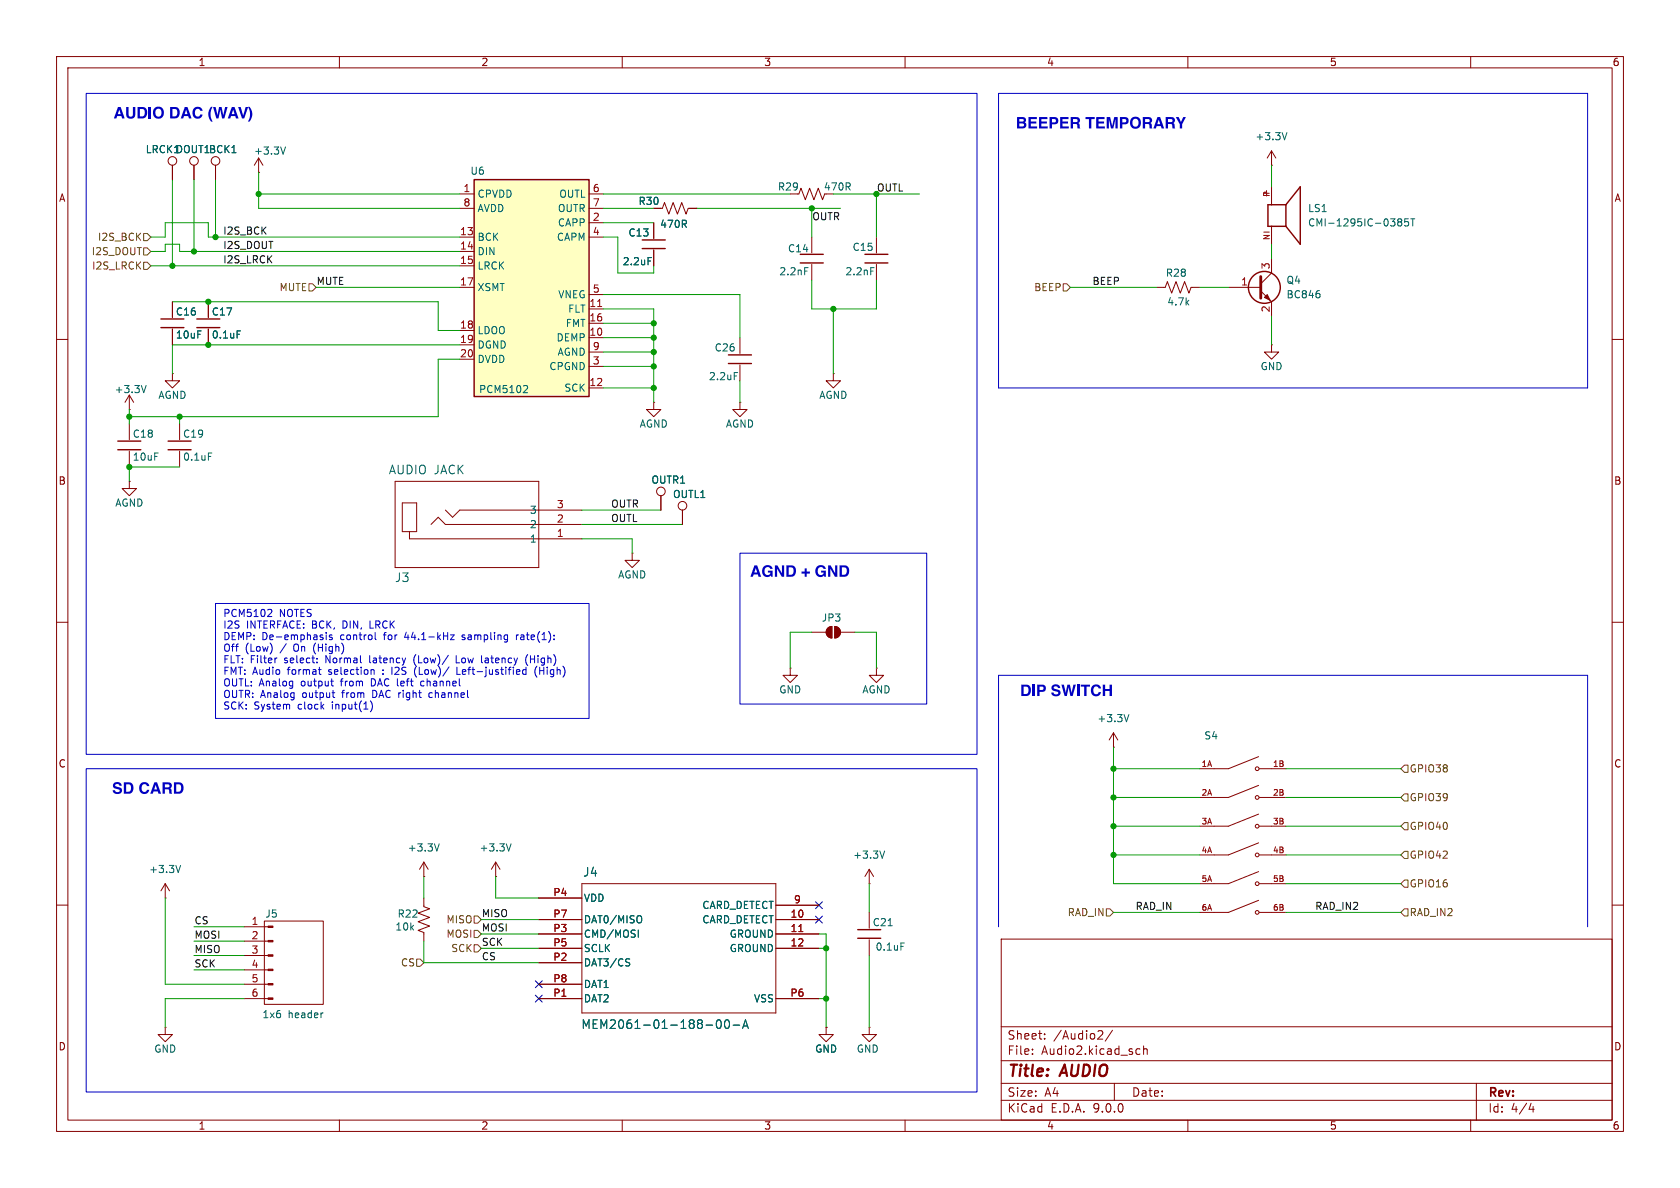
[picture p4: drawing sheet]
<svg xmlns="http://www.w3.org/2000/svg" width="297mm" height="210mm" viewBox="0 0 297 210" stroke-linecap="round" stroke-linejoin="round" font-family="sans-serif">
<g fill="none" stroke="#840000" stroke-width=".18">
<path d="M10 10h277v190h-277zM12 12h273v186h-273zM60 10v2M110 10v2M160 10v2M210 10v2M260 10v2M30.5 29.2v2.6M34.3 29.2v2.6M38.1 29.2v2.6M45.7 30.5h.1M45.7 27.9l-.7 1.3"/>
<path d="M45.7 27.9l.8 1.3M45.7 27.9v2.6M115.6 36.8h1.5l.4-1 .7 2 .8-2 .8 2 .7-2 .8 2 .4-1h1.5M115.6 39.4v2.8M141 34.3h.2l.4-1 .8 2 .7-2 .8 2 .8-2 .7 2 .4-1M224.8 29.2h.1M224.8 26.7v2.5M224.8 33v3.2M224.8 26.7l-.8 1.2M224.8 26.7l.8 1.2M36.8 53.3v2.8M36.8 58.2v2.8"/>
<path d="M115.6 44.2v2.8M130.8 59.7v2.8M143.5 41.9v2.8M143.5 46.7v2.8M154.9 41.9v2.8M154.9 46.7v2.8M204.5 50.8h1.5l.4-1 .7 2 .8-2 .8 2 .7-2 .8 2 .4-1h1.5M217.2 50.8h5.7M222.9 51.4l1.9 1.9v2.6M223.4 41h1M224.8 45.7v2.6l-1.9 1.9M224.8 40v3.2"/>
<path d="M10 60h2M22.9 72.4h.1M22.9 69.9l-.8 1.2M22.9 69.9l.7 1.2M22.9 69.9v2.5M22.9 74.9v2.8M22.9 79.8v2.8M31.7 74.9v2.8M31.7 79.8v2.8M130.8 71.1v1.3h1.3l-1.3 1.3-1.3-1.3h1.3M130.8 71.1h.1M130.8 64.5v2.8"/>
<path d="M147.3 66v1.3h1.3l-1.3 1.3-1.3-1.3h1.3M147.3 66h.1M224.8 61v1.2h1.3l-1.3 1.3-1.3-1.3h1.3M224.8 61h.1M285 60h2M10 110h2M285 110h2M196.8 132.1h.1M196.8 129.5l-.7 1.3M196.8 129.5l.8 1.3M196.8 129.5v2.6M222.5 133.8l-5.3 2.1h-5.1"/>
<path d="M222.5 138.8l-5.3 2.2h-5.1M222.6 135.9h4.7M222.5 143.9l-5.3 2.2h-5.1M222.5 149l-5.3 2.1h-5.1M222.5 154.1l-5.3 2.1h-5.1M222.5 159.2l-5.3 2.1h-5.1M222.6 141h4.7M222.6 146.1h4.7M222.6 151.1h4.7M222.6 156.2h4.7M10 160h2M177 166h108v32h-108z"/>
<path d="M222.6 161.3h4.7M285 160h2M29.2 181.6v1.3h1.3l-1.3 1.3-1.3-1.3h1.3M29.2 181.6h.1M60 198v2M110 198v2M146 181.6v1.3h1.3l-1.3 1.3-1.2-1.3h1.2M146 181.6h.1M160 198v2M177 194.5h108M177 191.5h108M177 187.5h108"/>
<path d="M177 181.5h108M182.5 186.3v.1M182.5 185.5v.1M184.7 183.6v.1M184.7 182.8v.1M194.3 182.2l.5 .1 .2 .3-1 1.1h1M196.7 182.1l-1.3 2M197 191.5v3M201 186.3h.5M201 185.5h.5M202.2 185.5l.2-.1 .3 .1 .1 .9M202.2 184.9v1.5"/>
<path d="M210 198v2M260 198v2M261 191.5v6.5M270.7 195l-.4 1.1h.9M271 195.6v1"/>
<circle cx="30.5" cy="28.4" r=".76"/>
<circle cx="34.3" cy="28.4" r=".76"/>
<circle cx="38.1" cy="28.4" r=".76"/>
<circle cx="222.2" cy="135.9" r=".33"/>
<circle cx="222.2" cy="151.1" r=".33"/>
<circle cx="222.2" cy="141" r=".33"/>
<circle cx="222.2" cy="146.1" r=".33"/>
<circle cx="222.2" cy="156.2" r=".33"/>
<circle cx="222.2" cy="161.3" r=".33"/>
</g>
<g fill="none" stroke="#006464" stroke-width=".18">
<path d="M50.5 26l-.5 1.2M227.5 23.4l-.4 1.3M247.3 39.2l-.2-.2 .2-.3h.3l.2 .2-.2 .3M247.3 39.2l-.2 .3 .1 .3 .1 .1h.4l.1-.2v-.2l-.2-.3M247.3 39.2h.3M249 38.7h-.6l-.1 .6 .2-.1h.4l.1 .2v.4l-.2 .1-.5-.1M249.4 38.7h.7M249.8 38.7v1.2M41.9 58.5h.6M114.6 45.5h.6M142.3 47.3h.6M153.9 47.3h.6"/>
<path d="M233.2 51.9l.2 .2-.2 .5M25.8 68.1l-.4 1.3M129.8 65.9h.6M36.8 80.1h.6M199.6 126.3l-.5 1.3"/>
</g>
<path d="M222.9 48.9v3.8" fill="none" stroke="#840000" stroke-width=".51"/>
<g fill="none" stroke="#840000" stroke-width=".25">
<path d="M227.3 36.2h-3.1v3.8h3.1M227.3 36.2l2.6-3.2v10.2l-2.6-3.2M227.3 36.2v3.8M34.8 56.4h4.1M34.8 57.9h4.1M113.5 42.4h4.1M113.5 43.9h4.1M141.5 45h4M141.5 46.5h4M152.9 45h4.1M152.9 46.5h4.1M20.8 78h4.1"/>
<path d="M20.8 79.5h4.1M29.7 78h4.1M29.7 79.5h4.1M128.8 62.7h4M128.8 64.3h4"/>
<circle cx="223.5" cy="50.8" r="2.82"/>
</g>
<path d="M223.5 52.6l.5-.5 .5 1z" fill="#840000" stroke="#840000" stroke-width=".18"/>
<path d="M83.8 31.8h20.3v38.3h-20.3z" fill="#ffffc2"/>
<path d="M83.8 31.8h20.3v38.3h-20.3zM28.4 56.4h4.1M28.4 57.9h4.1M151.6 164.3h4.1M151.6 165.9h4.1" fill="none" stroke="#840000" stroke-width=".25"/>
<g fill="none" stroke="#840000" stroke-width=".18">
<path d="M30.5 29.2v2.6M34.3 29.2v2.6M38.1 29.2v2.6M81.3 34.3h2.5M81.3 36.8h2.5M104.1 34.3h2.6M104.1 36.8h2.6M104.1 39.4h2.6M115.6 36.8h1.2M115.6 39.4v2.8M121.9 36.8h1.3M30.5 53.3v2.8"/>
<path d="M30.5 58.2v2.8M36.8 53.3v2.8M36.8 58.2v2.8M81.3 41.9h2.5M81.3 44.5h2.5M81.3 47h2.5M81.3 50.8h2.5M81.3 58.4h2.5M104.1 41.9h2.6M104.1 52.1h2.6M104.1 54.6h2.6M104.1 57.2h2.6"/>
<path d="M104.1 59.7h2.6M115.6 44.2v2.8M30.5 66v1.3h1.2l-1.2 1.3-1.3-1.3h1.3M30.5 66h.1M81.3 61h2.5M81.3 63.5h2.5M104.1 62.2h2.6M104.1 64.8h2.6M104.1 68.6h2.6M115.6 71.1v1.3h1.2l-1.2 1.3-1.3-1.3h1.3M115.6 71.1h.1M22.9 85.1v1.3h1.2l-1.2 1.2-1.3-1.2h1.3"/>
<path d="M22.9 85.1h.1M69.8 85.1h25.4v15.2h-25.4zM71.1 88.9h2.6v5.1h-2.6zM72.4 94v1.3h30.5M76.2 92.7l1.3-1.3 1.2 1.3h24.2M78.7 90.2l1.3 1.2 1.3-1.2h21.6M111.8 97.8v1.3h1.2l-1.2 1.2-1.3-1.2h1.3M111.8 97.8h.1M116.8 87.6v2.6M120.6 90.2v2.5M139.7 118.1v1.3h1.3l-1.3 1.3-1.3-1.3h1.3M139.7 118.1h.1"/>
<path d="M143.5 111.8h2.5M146.3 111l.8-.3v2.1a1.02 1.02 0 0 1-1-.7 1.02 1.02 0 0 1 .2-1.1zM147.6 110.7a1.02 1.02 0 0 1 1 1.1 1.02 1.02 0 0 1-1 1zM148.6 111.8h2.5M154.9 118.1v1.3h1.3l-1.3 1.3-1.2-1.3h1.2M154.9 118.1h.1M29.2 158.8h.1M29.2 156.2l-.8 1.3M29.2 156.2l.8 1.3M29.2 156.2v2.6M74.9 154.9h.1M74.9 158.8v1.5l1 .4-2 .7 2 .8-2 .7 2 .8-2 .8 1 .3v1.6"/>
<path d="M74.9 152.4l-.7 1.3M74.9 152.4l.8 1.3M74.9 152.4v2.5M87.6 154.9h.1M87.6 152.4l-.7 1.3M87.6 152.4l.8 1.3M87.6 152.4v2.5M95.2 158.8h7.7M102.9 156.2h34.3v22.9h-34.3zM153.7 156.2h.1M153.7 153.7v2.5M153.7 153.7l-.8 1.2"/>
<path d="M153.7 153.7l.7 1.2M43.2 163.8h4.2M43.2 166.4h4.2M43.2 168.9h4.2M43.2 171.5h4.2M43.2 174h4.2M43.2 176.5h4.2M46.7 162.8h10.4v14.7h-10.4zM95.2 174h7.7M95.2 176.5h7.7M95.2 162.6h7.7M95.2 165.1h7.7"/>
<path d="M95.2 167.6h7.7M95.2 170.2h7.7M137.2 176.5h7.6M137.2 160h7.6M137.2 162.6h7.6M137.2 165.1h7.6M137.2 167.6h7.6M153.7 161.3v2.8M153.7 166.1v2.8M146 181.6h.1M153.7 181.6v1.3h1.2l-1.2 1.3-1.3-1.3h1.3M153.7 181.6h.1"/>
<circle cx="116.8" cy="86.9" r=".76"/>
<circle cx="120.6" cy="89.4" r=".76"/>
</g>
<path d="M105.7 54.2h.7M141.2 164.7h.7" fill="none" stroke="#a90000" stroke-width=".18"/>
<g fill="none" stroke="#006464" stroke-width=".18">
<path d="M41.9 58.5h.6M114.6 45.5h.6M92.7 68.1l.5 .1 .1 .3-.8 .9h.8M31.9 153l-.4 1.2M77.7 149.2l-.5 1.2M90.4 149.2l-.5 1.2M156.4 150.4l-.4 1.3M57 179.1h.1M110.8 169.5l.5 .1M111.1 170.2l.2 .2-.2 .4M112.8 164.4v1.3M113.1 161.9h.2a.81 .81 0 0 1-.2 1.2"/>
<path d="M157 163.6h.7M159.3 166.7h.6M124.8 181.2h1.2M126.9 180.3h.1a.83 .83 0 0 1 .6 .6 .83 .83 0 0 1-.3 .8l-.2 .1a.83 .83 0 0 1-.5-.6 .83 .83 0 0 1 .3-.9zM128.2 180.4l.3-.1a.83 .83 0 0 1 .5 .6 .83 .83 0 0 1-.3 .8l-.1 .1a.82 .82 0 0 1-.4-1.4zM129.6 181.2h1.2M131.3 181.8l.5-1.5 .5 1.5M131.4 181.4h.8"/>
</g>
<g fill="#840000" stroke="#840000" stroke-width=".18">
<path d="M47.4 163.7h.9v.3h-.9z"/>
<path d="M47.4 166.2h.9v.3h-.9z"/>
<path d="M47.4 168.8h.9v.2h-.9z"/>
<path d="M47.4 171.3h.9v.3h-.9z"/>
<path d="M47.4 173.9h.9v.2h-.9z"/>
<path d="M47.4 176.4h.9v.3h-.9z"/>
<path d="M146.3 111l.8-.3v2.1a1.02 1.02 0 0 1-1-.7 1.02 1.02 0 0 1 .2-1.1z"/>
<path d="M147.6 110.7a1.02 1.02 0 0 1 1 1.1 1.02 1.02 0 0 1-1 1z"/>
</g>
<g fill="none" stroke="#725600" stroke-width=".18">
<path d="M25.4 43.8h.6l.7 .7-.7 .6h-.6zM25.4 46.4h.6l.7 .6-.7 .6h-.6zM25.4 41.3h.6l.7 .6-.7 .6h-.6zM54.6 50.2h.6l.7 .6-.7 .6h-.6zM188 50.2h.6l.6 .6-.6 .6h-.6zM247.6 135.9l.7-.6h.6v1.2h-.6zM247.6 156.2l.7-.6h.6v1.2h-.6zM247.6 146.1l.7-.7h.6v1.3h-.6zM248.3 150.5h.6v1.3h-.6l-.7-.7zM248.3 140.3h.6v1.3h-.6l-.7-.6zM73.7 169.5h.6l.6 .7-.6 .6h-.6zM83.8 164.5h.7l.6 .6-.6 .6h-.7z"/>
<path d="M83.8 167h.7l.6 .6-.6 .7h-.7zM83.8 161.9h.7l.6 .7-.6 .6h-.7zM195.6 160.7h.6l.6 .6-.6 .6h-.6zM247.6 161.3l.7-.6h.6v1.2h-.6z"/>
</g>
<g fill="none" stroke="#0000c2" stroke-width=".18">
<path d="M15.2 16.5h157.5v116.9h-157.5zM176.5 16.5h104.2v52.1h-104.2zM130.8 97.8h33v26.7h-33zM38.1 106.7h66v20.3h-66zM47.5 107.7l.4 .1 .2 .3-.8 .9h.8M49 116.3l-.3 .1M56 117v.2M56 116.4v.1M56.3 118.4h.5M56.5 119.2h.3M57.7 112.2v.9M58.7 112.3l-.3-.1-.2 .2 .1 .2 .4 .1v.3h-.5"/>
<path d="M66.1 118.4v.8M66.3 111.8v1.1l.2 .2M67.7 119.1v.1M67.7 118.4v.1M69.3 117.9v1.3M73.3 116.1l-.1 .5 .1 .7M73.3 118.3v.6l.3 .7M79.6 112.2h.7l-.7 .9h.7M80.7 115.9v1.3h.6M80.8 117.9v1.3h.6M81.7 113l.1 .1M81.9 112.2l-.2 .2 .2 .3"/>
<path d="M91.3 112.2v.9M91.7 112.2l-.4 .3M91.8 118.4l.1 .3-.6 .1M93 118.4h-.4l-.2 .2 .1 .6h.5M93 117.9v1.3M93.3 115.7a1.46 1.46 0 0 0 0 2M94.6 118.3v.9l.3 .5M15.2 135.9h157.5v57.1h-157.5zM58.5 120.4h.4M58.7 121.2l.2 .1M58.7 122.5h.5M58.9 123.2l.3 .1"/>
<path d="M65.5 123.9a1.46 1.46 0 0 1 0 1.9M74.5 120.5l-.1 .5 .1 .2 .3 .1M76.3 122.5h-.4l-.1 .2 .1 .5 .4 .1M176.5 163.8v-44.4h104.2v44.4"/>
</g>
<g fill="none" stroke="#009600" stroke-width=".18">
<path d="M30.5 31.8v15.2M34.3 31.8v12.7M38.1 31.8v10.1M45.7 30.5v6.3h35.6M45.7 34.3h35.6M106.7 36.8h8.9M106.7 39.4h8.9M106.7 34.3h33M123.2 36.8h25.4M143.5 36.8v5.1M147.3 34.3h15.3M154.9 34.3v7.6"/>
<path d="M224.8 29.2v3.8M26.7 44.5h2.5v-1.3h2.5v1.3h49.6M26.7 41.9h2.5v-2.5h7.6v2.5h44.5M26.7 47h54.6M30.5 53.3h47v5.1h3.8M55.9 50.8h25.4M106.7 41.9h2.5v6.4h6.4v-1.3M106.7 52.1h24.1v7.6M106.7 54.6h8.9v16.5M106.7 57.2h8.9M106.7 59.7h8.9M143.5 49.5v5.1h11.4v-5.1"/>
<path d="M147.3 54.6v11.4M189.2 50.8h15.3M212.1 50.8h5.1M224.8 43.2v2.5M224.8 55.9v5.1M22.9 72.4v2.5M31.7 73.7v1.2M81.3 61h-50.8v5M81.3 63.5h-3.8v10.2h-54.6M106.7 68.6h8.9M106.7 64.8h8.9M106.7 62.2h8.9"/>
<path d="M130.8 67.3v3.8M31.7 82.6h-8.8v2.5M102.9 90.2h13.9M102.9 95.3h8.9v2.5M102.9 92.7h17.7M143.5 111.8h-3.8v6.3M151.1 111.8h3.8v6.3M196.8 135.9h15.3M196.8 132.1v24.1h15.3M227.3 135.9h20.3M29.2 158.8v15.2h14M74.9 154.9v3.9"/>
<path d="M87.6 154.9v3.9h7.6M153.7 156.2v5.1M196.8 146.1h15.3M196.8 151.1h15.3M196.8 141h15.3M227.3 146.1h20.3M227.3 151.1h20.3M227.3 156.2h20.3M227.3 141h20.3M34.3 166.4h8.9M34.3 171.5h8.9M34.3 163.8h8.9"/>
<path d="M34.3 168.9h8.9M43.2 176.5h-14v5.1M74.9 166.4v3.8h20.3M85.1 162.6h10.1M85.1 167.6h10.1M85.1 165.1h10.1M144.8 176.5h1.2M144.8 167.6h1.2M144.8 165.1h1.2v16.5M153.7 168.9v12.7M196.8 161.3h15.3M227.3 161.3h20.3"/>
</g>
<path d="M144.2 159.4l1.2 1.2M145.4 159.4l-1.2 1.2M94.6 173.4l1.3 1.2M94.6 175.9l1.3 1.2M95.9 173.4l-1.3 1.2M95.9 175.9l-1.3 1.2M144.2 162l1.2 1.2M145.4 162l-1.2 1.2" fill="none" stroke="#000084" stroke-width=".18"/>
<g fill="#009600" stroke="#009600" stroke-width=".18">
<circle cx="22.9" cy="82.6" r=".46"/>
<circle cx="22.9" cy="73.7" r=".46"/>
<circle cx="30.5" cy="47" r=".46"/>
<circle cx="36.8" cy="61" r=".46"/>
<circle cx="31.7" cy="73.7" r=".46"/>
<circle cx="34.3" cy="44.5" r=".46"/>
<circle cx="38.1" cy="41.9" r=".46"/>
<circle cx="146" cy="167.6" r=".46"/>
<circle cx="146" cy="176.5" r=".46"/>
<circle cx="115.6" cy="57.2" r=".46"/>
<circle cx="143.5" cy="36.8" r=".46"/>
<circle cx="154.9" cy="34.3" r=".46"/>
<circle cx="147.3" cy="54.6" r=".46"/>
<circle cx="196.8" cy="135.9" r=".46"/>
<circle cx="196.8" cy="141" r=".46"/>
<circle cx="115.6" cy="64.8" r=".46"/>
<circle cx="115.6" cy="59.7" r=".46"/>
<circle cx="115.6" cy="68.6" r=".46"/>
<circle cx="115.6" cy="62.2" r=".46"/>
<circle cx="196.8" cy="146.1" r=".46"/>
<circle cx="196.8" cy="151.1" r=".46"/>
<circle cx="36.8" cy="53.3" r=".46"/>
<circle cx="45.7" cy="34.3" r=".46"/>
</g>
<g font-size="2.8" fill="#0000c2">
<text x="20.1" y="21.3">AUDIO DAC (WAV)</text>
<text x="179.6" y="23">BEEPER TEMPORARY</text>
<text x="132.6" y="102.3">AGND + GND</text>
<text x="180.3" y="123.4">DIP SWITCH</text>
<text x="19.8" y="140.7">SD CARD</text>
</g>
<g font-size="2.8" fill="#840000">
<text x="178" y="190.9">Title:</text>
<text x="187.7" y="190.9">AUDIO</text>
</g>
<g font-size="2.1" fill="#006464">
<text x="68.6" y="84">AUDIO JACK</text>
<text x="69.7" y="103.1">J3</text>
<text x="103" y="155.2">J4</text>
<text x="102.7" y="182.1">MEM2061-01-188-00-A</text>
</g>
<g font-size="2.1" fill="#840000">
<text x="178" y="184">Sheet:</text>
<text x="186.2" y="184">/Audio2/</text>
<text x="178" y="186.7">File:</text>
<text x="184.1" y="186.7">Audio2.kicad_sch</text>
<text x="178" y="196.9">KiCad</text>
<text x="178" y="194.1">Size:</text>
<text x="184.7" y="194.1">A4</text>
<text x="185.7" y="196.9">E.D.A.</text>
<text x="193.3" y="196.9">9.0.0</text>
<text x="200" y="194.1">Date:</text>
<text x="263" y="194.3">Rev:</text>
<text x="263" y="196.9">Id:</text>
<text x="267.1" y="196.9">4/4</text>
</g>
<g font-size="1.8" fill="#840000">
<text x="35" y="11.9">1</text>
<text x="85" y="11.9">2</text>
<text x="135" y="11.9">3</text>
<text x="185" y="11.9">4</text>
<text x="235" y="11.9">5</text>
<text x="285" y="11.9">6</text>
<text x="10.3" y="35.9">A</text>
<text x="285.3" y="35.9">A</text>
<text x="10.3" y="85.9">B</text>
<text x="285.3" y="85.9">B</text>
<text x="10.3" y="135.9">C</text>
<text x="285.3" y="135.9">C</text>
<text x="10.3" y="185.9">D</text>
<text x="285.3" y="185.9">D</text>
<text x="35" y="199.9">1</text>
<text x="85" y="199.9">2</text>
<text x="135" y="199.9">3</text>
<text x="185" y="199.9">4</text>
<text x="235" y="199.9">5</text>
<text x="285" y="199.9">6</text>
</g>
<g font-size="1.8" fill="#006464">
<text x="25.7" y="27.3">LRCK1DOUT1BCK1</text>
<text x="44.8" y="27.5">+3.3V</text>
<text x="221.8" y="25">+3.3V</text>
<text x="83.1" y="31.1">U6</text>
<text x="84.3" y="35.2">CPVDD</text>
<text x="98.8" y="35.2">OUTL</text>
<text x="137.4" y="33.9">R29</text>
<text x="145.6" y="33.9">470R</text>
<text x="84.3" y="37.7">AVDD</text>
<text x="98.5" y="37.7">OUTR</text>
<text x="98.5" y="40.2">CAPP</text>
<text x="112.8" y="36.4">R30</text>
<text x="116.6" y="40.5">470R</text>
<text x="231.1" y="37.7">LS1</text>
<text x="231.1" y="40.2">CMI-1295IC-0385T</text>
<text x="84.3" y="42.8">BCK</text>
<text x="84.3" y="45.3">DIN</text>
<text x="84.3" y="47.9">LRCK</text>
<text x="98.3" y="42.8">CAPM</text>
<text x="110" y="47.1">2.2uF</text>
<text x="111" y="42">C13</text>
<text x="139.2" y="44.8">C14</text>
<text x="150.6" y="44.6">C15</text>
<text x="84.3" y="51.7">XSMT</text>
<text x="98.6" y="52.9">VNEG</text>
<text x="137.7" y="48.9">2.2nF</text>
<text x="149.4" y="48.9">2.2nF</text>
<text x="206" y="49.1">R28</text>
<text x="227.3" y="52.9">BC846</text>
<text x="227.3" y="50.4">Q4</text>
<text x="31" y="56">C16</text>
<text x="37.3" y="56">C17</text>
<text x="84.3" y="59.3">LDOO</text>
<text x="99.9" y="58">FMT</text>
<text x="100.3" y="55.5">FLT</text>
<text x="206.3" y="54.2">4.7k</text>
<text x="31" y="60">10uF</text>
<text x="37.3" y="60">0.1uF</text>
<text x="84.3" y="61.8">DGND</text>
<text x="84.3" y="64.4">DVDD</text>
<text x="97" y="65.6">CPGND</text>
<text x="98.3" y="60.6">DEMP</text>
<text x="98.5" y="63.1">AGND</text>
<text x="126.2" y="62.3">C26</text>
<text x="222.8" y="65.6">GND</text>
<text x="20.2" y="69.7">+3.3V</text>
<text x="27.9" y="70.7">AGND</text>
<text x="84.6" y="69.7">PCM5102</text>
<text x="99.7" y="69.4">SCK</text>
<text x="125.2" y="67.4">2.2uF</text>
<text x="144.7" y="70.7">AGND</text>
<text x="23.4" y="77.6">C18</text>
<text x="32.3" y="77.6">C19</text>
<text x="113" y="75.8">AGND</text>
<text x="128.2" y="75.8">AGND</text>
<text x="23.4" y="81.6">10uF</text>
<text x="32.3" y="81.6">0.1uF</text>
<text x="20.3" y="89.8">AGND</text>
<text x="115.1" y="85.7">OUTR1</text>
<text x="118.9" y="88.2">OUTL1</text>
<text x="93.6" y="93.6">2</text>
<text x="93.6" y="91">3</text>
<text x="93.6" y="96.1">1</text>
<text x="109.2" y="102.5">AGND</text>
<text x="145.2" y="110.1">JP3</text>
<text x="137.7" y="122.8">GND</text>
<text x="152.4" y="122.8">AGND</text>
<text x="193.9" y="127.9">+3.3V</text>
<text x="212.8" y="130.9">S4</text>
<text x="26.3" y="154.5">+3.3V</text>
<text x="72" y="150.7">+3.3V</text>
<text x="84.7" y="150.7">+3.3V</text>
<text x="150.7" y="152">+3.3V</text>
<text x="103.1" y="159.6">VDD</text>
<text x="124.1" y="160.9">CARD_DETECT</text>
<text x="46.8" y="162.4">J5</text>
<text x="69.8" y="164.7">10k</text>
<text x="70.2" y="162.4">R22</text>
<text x="103.1" y="163.4">DAT0/MISO</text>
<text x="103.1" y="166">CMD/MOSI</text>
<text x="124.1" y="163.4">CARD_DETECT</text>
<text x="128.9" y="166">GROUND</text>
<text x="154.2" y="163.9">C21</text>
<text x="103.1" y="168.5">SCLK</text>
<text x="103.1" y="171">DAT3/CS</text>
<text x="128.9" y="168.5">GROUND</text>
<text x="154.7" y="168.2">0.1uF</text>
<text x="103.1" y="174.9">DAT1</text>
<text x="103.1" y="177.4">DAT2</text>
<text x="133.2" y="177.4">VSS</text>
<text x="46.3" y="180.2">1x6</text>
<text x="50.9" y="180.2">header</text>
<text x="27.2" y="186.3">GND</text>
<text x="144" y="186.3">GND</text>
<text x="151.4" y="186.3">GND</text>
</g>
<g font-size="1.8" fill="#a90000">
<text x="81.8" y="34">1</text>
<text x="104.7" y="34">6</text>
<text x="81.2" y="41.7">13</text>
<text x="81.8" y="36.6">8</text>
<text x="104.7" y="36.6">7</text>
<text x="104.7" y="39.1">2</text>
<text x="104.7" y="41.7">4</text>
<text x="81.2" y="44.2">14</text>
<text x="81.2" y="46.7">15</text>
<text x="224.5" y="47.7" transform="rotate(-90 224.5 47.7)">3</text>
<text x="81.2" y="50.5">17</text>
<text x="104.7" y="51.8">5</text>
<text x="219.3" y="50.5">1</text>
<text x="81.2" y="58.2">18</text>
<text x="104.1" y="54.4">11</text>
<text x="104.1" y="56.9">16</text>
<text x="104.1" y="59.4">10</text>
<text x="224.5" y="55.3" transform="rotate(-90 224.5 55.3)">2</text>
<text x="81.2" y="60.7">19</text>
<text x="81.2" y="63.2">20</text>
<text x="104.7" y="62">9</text>
<text x="104.7" y="64.5">3</text>
<text x="104.1" y="68.3">12</text>
<text x="98.4" y="89.9">3</text>
<text x="98.4" y="95">1</text>
<text x="98.4" y="92.5">2</text>
<text x="97.7" y="158.5">P4</text>
<text x="140.3" y="159.8">9</text>
<text x="44.4" y="163.6">1</text>
<text x="44.4" y="166.1">2</text>
<text x="97.7" y="162.3">P7</text>
<text x="97.7" y="164.8">P3</text>
<text x="97.7" y="167.4">P5</text>
<text x="139.7" y="162.3">10</text>
<text x="139.7" y="164.8">11</text>
<text x="139.7" y="167.4">12</text>
<text x="44.4" y="168.7">3</text>
<text x="44.4" y="171.2">4</text>
<text x="44.4" y="173.7">5</text>
<text x="97.7" y="173.7">P8</text>
<text x="97.7" y="169.9">P2</text>
<text x="44.4" y="176.3">6</text>
<text x="97.7" y="176.3">P1</text>
<text x="139.6" y="176.3">P6</text>
</g>
<g font-size="1.8" fill="#0f0f0f">
<text x="154.9" y="33.9">OUTL</text>
<text x="39.4" y="41.6">I2S_BCK</text>
<text x="143.5" y="39">OUTR</text>
<text x="39.4" y="46.6">I2S_LRCK</text>
<text x="39.4" y="44.1">I2S_DOUT</text>
<text x="55.9" y="50.5">MUTE</text>
<text x="193" y="50.5">BEEP</text>
<text x="107.9" y="89.8">OUTR</text>
<text x="107.9" y="92.4">OUTL</text>
<text x="200.7" y="160.9">RAD_IN</text>
<text x="232.4" y="160.9">RAD_IN2</text>
<text x="34.3" y="166">MOSI</text>
<text x="34.3" y="163.5">CS</text>
<text x="85.1" y="167.3">SCK</text>
<text x="85.1" y="162.2">MISO</text>
<text x="85.1" y="164.8">MOSI</text>
<text x="34.3" y="171.1">SCK</text>
<text x="34.3" y="168.6">MISO</text>
<text x="85.1" y="169.8">CS</text>
</g>
<g font-size="1.8" fill="#725600">
<text x="16.1" y="45.3">I2S_DOUT</text>
<text x="16.2" y="47.9">I2S_LRCK</text>
<text x="17.2" y="42.8">I2S_BCK</text>
<text x="49.3" y="51.7">MUTE</text>
<text x="182.7" y="51.7">BEEP</text>
<text x="249.1" y="136.8">GPIO38</text>
<text x="249.1" y="141.8">GPIO39</text>
<text x="249.1" y="146.9">GPIO40</text>
<text x="249.1" y="152">GPIO42</text>
<text x="249.1" y="157.1">GPIO16</text>
<text x="78.8" y="166">MOSI</text>
<text x="78.8" y="163.4">MISO</text>
<text x="188.7" y="162.2">RAD_IN</text>
<text x="249.1" y="162.2">RAD_IN2</text>
<text x="70.8" y="171">CS</text>
<text x="79.7" y="168.5">SCK</text>
</g>
<g font-size="1.8" fill="#0000c2">
<text x="39.4" y="109.3">PCM5102</text>
<text x="39.4" y="111.3">I2S</text>
<text x="39.4" y="113.4">DEMP:</text>
<text x="43.6" y="111.3">INTERFACE: BCK,</text>
<text x="46.3" y="113.4">De-emphasis</text>
<text x="49.4" y="109.3">NOTES</text>
<text x="60.3" y="113.4">control</text>
<text x="60.8" y="111.3">DIN,</text>
<text x="65.8" y="111.3">LRCK</text>
<text x="68.2" y="113.4">for</text>
<text x="72" y="113.4">44.1-kHz</text>
<text x="82.4" y="113.4">sampling</text>
<text x="92.1" y="113.4">rate(1):</text>
<text x="39.4" y="115.4">Off</text>
<text x="39.4" y="117.5">FLT: Filter</text>
<text x="39.4" y="119.5">FMT: Audio</text>
<text x="43.3" y="115.4">(Low)</text>
<text x="49.7" y="115.4">/</text>
<text x="50.4" y="117.5">select:</text>
<text x="51" y="119.5">format</text>
<text x="52.2" y="115.4">On</text>
<text x="55.8" y="115.4">(High)</text>
<text x="57.8" y="117.5">Normal</text>
<text x="58.4" y="119.5">selection</text>
<text x="65.8" y="117.5">latency</text>
<text x="69.9" y="119.5">I2S</text>
<text x="73.8" y="117.5">(Low)/</text>
<text x="74.1" y="119.5">(Low)/</text>
<text x="81.5" y="117.5">Low</text>
<text x="81.8" y="119.5">Left-justified</text>
<text x="86.1" y="117.5">latency</text>
<text x="94.2" y="117.5">(High)</text>
<text x="95.8" y="119.5">(High)</text>
<text x="39.4" y="121.5">OUTL: Analog</text>
<text x="39.4" y="123.6">OUTR: Analog</text>
<text x="39.4" y="125.6">SCK:</text>
<text x="44.9" y="125.6">System</text>
<text x="52.8" y="125.6">clock</text>
<text x="53.3" y="121.5">output</text>
<text x="53.6" y="123.6">output</text>
<text x="59" y="125.6">input(1)</text>
<text x="60.5" y="121.5">from</text>
<text x="60.8" y="123.6">from</text>
<text x="66.1" y="121.5">DAC left</text>
<text x="66.3" y="123.6">DAC right</text>
<text x="75.2" y="121.5">channel</text>
<text x="76.7" y="123.6">channel</text>
</g>
<g font-size="1.4" fill="#a90000">
<text x="224.5" y="34.9" transform="rotate(-90 224.5 34.9)">P</text>
<text x="224.5" y="42.6" transform="rotate(-90 224.5 42.6)">N</text>
<text x="212.3" y="135.6">1A</text>
<text x="224.9" y="135.6">1B</text>
<text x="212.3" y="140.7">2A</text>
<text x="224.9" y="140.7">2B</text>
<text x="212.3" y="145.8">3A</text>
<text x="224.9" y="145.8">3B</text>
<text x="212.3" y="150.9">4A</text>
<text x="212.3" y="156">5A</text>
<text x="224.9" y="150.9">4B</text>
<text x="224.9" y="156">5B</text>
<text x="212.3" y="161">6A</text>
<text x="224.9" y="161">6B</text>
</g>
</svg>
